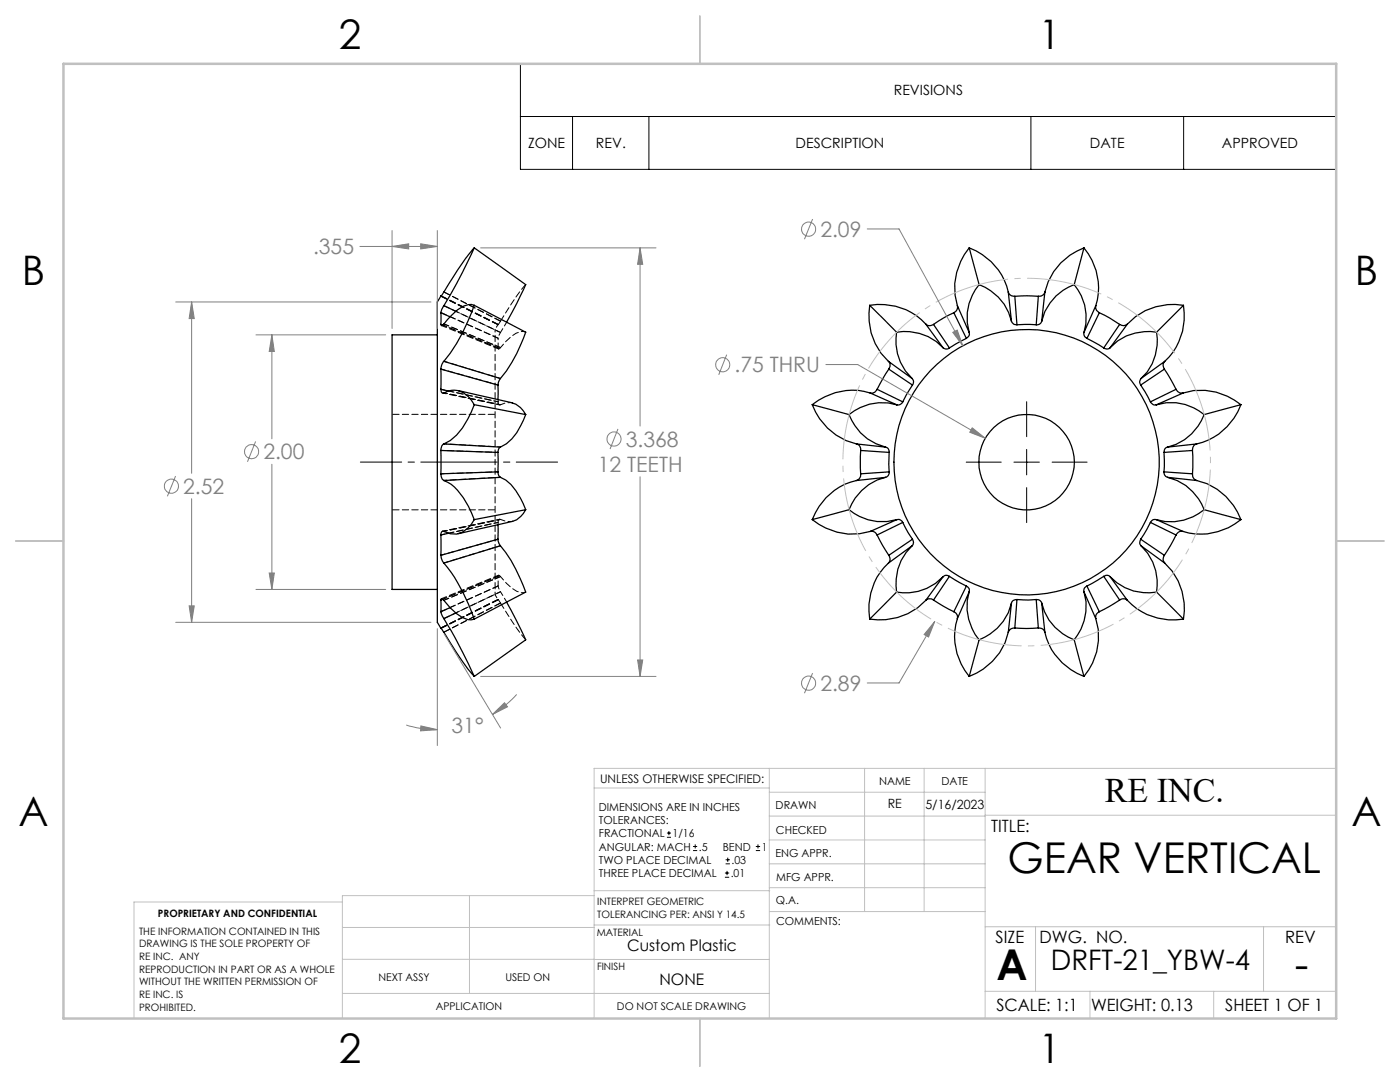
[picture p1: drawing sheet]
<svg xmlns="http://www.w3.org/2000/svg" width="279mm" height="216mm" viewBox="0 0 279 216" stroke-linecap="round" stroke-linejoin="round" font-family="sans-serif">
<g fill="none" stroke="#000" stroke-width=".25">
<path d="M88 59.1h.1M88 59v.1M88 59l-.7 1.3v63.9l.7 1.2M88 59l.1 .1M94.7 49.5l-1.9 2.2-4.8 7.4M94.7 49.5l-3.6 7.1-2.5 4.4M94.7 49.5l10.2 7.3-1.8 3.8-2 3.7M193.4 49.5l2 7.3M193.4 49.5a12.2 12.2 0 0 1 7.8 8.8M193.4 49.5a12.4 12.4 0 0 0-2.3 11.5M195.4 56.8a10.3 10.3 0 0 0-2 9.6M195.4 56.8a10.3 10.3 0 0 1 6.5 7.3"/>
<path d="M201.2 58.3l.6 .7 .7 .1M201.2 58.3l.7 5.8M202.5 59.1l2.4-.1 2.3 .1M202.5 59.1l.5 5.7M207.2 59.1l-.4 5.7M208.5 58.3l-.3 .5-.4 .3h-.6M208.5 58.3l-.6 5.8M214.4 56.8a10.2 10.2 0 0 0-6.5 7.3M214.4 56.8a10.2 10.2 0 0 1 1.9 9.6M216.3 49.5l-1.9 7.3M216.3 49.5a12.2 12.2 0 0 1 2.4 11.5M216.3 49.5a12.4 12.4 0 0 0-7.8 8.8"/>
<path d="M87.3 66.8h-9.1v50.8h9.1M88 77.7l.1 .4 .3 .4a4.2 4.2 0 0 1 5.7 1.4l.6 .9M88 62.4v2.3M88 73.7v4M88 73.7l11.4 3.1M88 77.7l1.5 .3M88 64.7l.4 .2M88 62.4l1.8 .8M88.6 61l-.6 1.4M88.6 72.1l-.5 .8-.1 .8M88.6 72.1l11.3 3.4M88.6 61l2.4 1.1"/>
<path d="M91.4 77.9l10.9 2.5M94.7 60.9a3.2 3.2 0 0 0-3.4 .9l-1.3 1.2-1.6 1.9-.3 .1-.1-.3M94.7 60.9a37.1 37.1 0 0 1-6.1 11.2M94.7 60.9l10.2 5.4-.4 1.2a28.6 28.6 0 0 1-4.6 8M99.4 76.8v2.9M99.9 75.5l-.4 .7-.1 .6M173.6 60.9l5.3 5.4M173.6 60.9a12.1 12.1 0 0 1 11.1 3.8M173.6 60.9a12.4 12.4 0 0 0 3.7 11.2M173.7 78.4a12.3 12.3 0 0 0-11.6 2.4M173.7 78.4l5.3 2.4M175 77.7l-.4 .6-.9 .1"/>
<path d="M175 77.7l5.2 2.5M177.3 72.1l.3 .6-.2 1M177.3 72.1l4.7 3.4M177.4 73.7l-2.4 4M177.4 73.7l4.7 3.1M178.9 66.3a10.3 10.3 0 0 0 3.1 9.2M178.9 66.3a10.3 10.3 0 0 1 9.3 3.1M182 75.5l.3 .6-.2 .7M182.1 76.8l-1.9 3.4M184.7 64.7l.7 .3 .9-.3M184.7 64.7l3.5 4.7M186.3 64.7l3.2 4.7"/>
<path d="M188.2 69.4l.5 .2 .8-.2M190.4 62.4l-2.1 1.1-2 1.2M190.4 62.4l2.5 5.1M191.1 61l-.1 .8-.6 .6M191.1 61l2.3 5.4M192.9 67.5l-3.4 1.9M193.4 66.4l.1 .4-.6 .7M201.9 64.1l.4 .6 .7 .1M203 64.8h3.8M207.9 64.1l-.5 .6-.6 .1M216.3 66.4l.2 .8 .4 .3M216.9 67.5l3.4 1.9"/>
<path d="M218.7 61l.1 .9 .6 .5M218.7 61l-2.4 5.4M219.4 62.4l2.1 1.1 1.9 1.2M219.4 62.4l-2.5 5.1M221.5 69.4l-.5 .2-.7-.2M223.4 64.7l-3.1 4.7M225 64.7l-.8 .3-.8-.3M225 64.7l-3.5 4.7M227.6 76.8l2 3.4M227.7 75.5l-.3 .7 .2 .6M230.8 66.3a10.4 10.4 0 0 0-9.3 3.1M230.8 66.3a10.3 10.3 0 0 1-3.1 9.2"/>
<path d="M232.4 73.7l2.3 4M232.4 73.7l-4.8 3.1M232.4 72.1l-.3 .6 .3 1M232.4 72.1l-4.7 3.4M234.7 77.7l.7 .7h.7M234.7 77.7l-5.1 2.5M236.1 78.4a12.4 12.4 0 0 1 11.6 2.4M236.1 78.4l-5.3 2.4M236.2 60.9a12.4 12.4 0 0 0-11.2 3.8M236.2 60.9l-5.4 5.4M236.2 60.9a12.4 12.4 0 0 1-3.8 11.2M88 89.9v4.6"/>
<path d="M88 94.5l.2 1 .4 .4M88 89.9l11.4 .4M88.6 95.9a7.3 7.3 0 0 1 3.9 3.4l1 1.7 1.2 2.7M88.6 88.6l-.4 .3-.2 1M88.6 88.6l11.3 .6M94.7 80.8l10.2 1.9M94.7 80.8a19.1 19.1 0 0 1-3.6 6l-1.2 1.1-1.3 .7M99.4 94.2l.2 .7 .3 .3M99.4 90.3v3.9M99.4 94.2l-11.4 .3M99.9 95.2a8.1 8.1 0 0 1 4 4.2l1 2.3M99.9 89.2l-.4 .5-.1 .6"/>
<path d="M99.9 95.2l-11.3 .7M102.3 80.4a4.3 4.3 0 0 1 2.6 2.3M104.9 82.7a14.5 14.5 0 0 1-3.8 5.8l-1.2 .7M162.1 80.8a12.5 12.5 0 0 0 8.8 7.8M162.1 80.8l7.3 1.9M169.4 82.7a10.4 10.4 0 0 0 7.3 6.5M170.9 95.9a12.2 12.2 0 0 0-8.8 7.8M170.9 88.6l.6 .3 .3 .6v.4M170.9 88.6l5.8 .6M171.8 94.5l-.1 .6-.2 .4-.6 .4M171.8 89.9v4.6M171.8 89.9l5.6 .4"/>
<path d="M176.7 95.2a10.4 10.4 0 0 0-7.3 6.5M176.7 89.2l.6 .3 .1 .8M176.7 95.2l-5.8 .7M177.4 94.2l-.1 .6-.6 .4M177.4 90.3v3.9M177.4 94.2l-5.6 .3M179 80.8a10.2 10.2 0 0 0-9.6 1.9M180.2 80.2l-.5 .5-.7 .1M229.6 80.2l.6 .6h.6M230.8 80.8a10.1 10.1 0 0 1 9.5 1.9M232.3 90.3v3.9M232.3 94.2l.1 .6 .6 .4"/>
<path d="M232.3 94.2l5.7 .3M233 89.2l-.5 .3-.2 .8M233 95.2a10.5 10.5 0 0 1 7.3 6.5M233 95.2l5.8 .7M238 94.5l.2 .9 .6 .5M238 89.9v4.6M238 89.9l-5.7 .4M238.8 95.9a12.4 12.4 0 0 1 8.9 7.8M238.8 88.6l-.6 .4-.2 .9M238.8 88.6l-5.8 .6M240.3 82.7a10.4 10.4 0 0 1-7.3 6.5M247.7 80.8l-7.4 1.9"/>
<path d="M247.7 80.8a12.2 12.2 0 0 1-8.9 7.8M88 106.8v4M88 110.8l.3 1.1 .3 .5M88 119.7l.1-.2 .4 .2a14.2 14.2 0 0 0 3.8 3.5l1.1 .4 1.3-.1M88 119.7v2.4M88.3 119.6l-.3 .1M88.6 112.4a34.7 34.7 0 0 1 6.1 11.1M89.6 106.4l-1.6 .4M94.7 103.7a5.4 5.4 0 0 1-3.6 2.9l-1.2-.1-1.6-.5-.3 .4v.4M99.4 107.6l.2 .8 .3 .5M99.4 104.7v2.9M99.4 107.6l-11.4 3.2"/>
<path d="M99.9 108.9a31.2 31.2 0 0 1 5 9.2l-10.2 5.4M99.9 108.9l-11.3 3.5M102.3 104l-10.9 2.5M104.9 101.7a4.5 4.5 0 0 1-2.6 2.3M104.9 101.7l-10.2 2M162.1 103.7a12.5 12.5 0 0 0 11.6 2.3M169.4 101.7a10.3 10.3 0 0 0 9.6 2M169.4 101.7l-7.3 2M173.7 106l.8 .2 .5 .6M175 106.8l2.4 4M177.3 112.4a12.3 12.3 0 0 0-3.7 11.1M177.4 110.8l.2 .9-.3 .7"/>
<path d="M178.9 118.1l-5.3 5.4M179 103.7l.5-.1 .7 .6M179 103.7l-5.3 2.3M180.2 104.2l1.9 3.4M180.2 104.2l-5.2 2.6M182 108.9a10.3 10.3 0 0 0-3.1 9.2M182 108.9l-4.7 3.5M182.1 107.6l.2 .6-.3 .7M182.1 107.6l-4.7 3.2M184.7 119.8a12.6 12.6 0 0 1-11.1 3.7M186.3 119.7l-.4-.2h-.6l-.6 .3M186.3 119.7l4.1 2.4"/>
<path d="M188.2 115.1a10.2 10.2 0 0 1-9.3 3M188.2 115.1l-3.5 4.7M189.5 115l3.4 1.9M189.5 115l-.8-.2-.5 .3M189.5 115l-3.2 4.7M192.9 116.9l.5 .6v.6M192.9 116.9l-2.5 5.2M193.4 118.1a10.4 10.4 0 0 0 2 9.6M193.4 118.1l-2.3 5.3M203 119.6l2.3 .1 1.5-.1M203 119.6l-.8 .2-.3 .5M203 119.6l-.5 5.7"/>
<path d="M206.8 119.6l.7 .2 .4 .5M206.8 119.6l.4 5.7M216.3 118.1a10.5 10.5 0 0 1-1.9 9.6M216.3 118.1l2.4 5.3M216.9 116.9l-.5 .4-.1 .8M216.9 116.9l2.5 5.2M220.3 115l.8-.2 .4 .3M220.3 115l-3.4 1.9M220.3 115l3.1 4.7M221.5 115.1a10.2 10.2 0 0 0 9.3 3M221.5 115.1l3.5 4.7M223.4 119.7l.6-.2h.4l.6 .3"/>
<path d="M223.4 119.7l-4 2.4M225 119.8a12.3 12.3 0 0 0 11.2 3.7M227.6 107.6l-.1 .9 .2 .4M227.6 107.6l4.8 3.2M227.7 108.9a10.3 10.3 0 0 1 3.1 9.2M227.7 108.9l4.7 3.5M229.6 104.2l-2 3.4M229.6 104.2l5.1 2.6M230.8 103.7h-.6l-.6 .5M230.8 103.7l5.3 2.3M230.8 118.1l5.4 5.4M232.4 110.8l-.3 1 .3 .6"/>
<path d="M232.4 112.4a12.3 12.3 0 0 1 3.8 11.1M234.7 106.8l-2.3 4M236.1 106l-.7 .1-.7 .7M240.3 101.7a10.3 10.3 0 0 1-9.5 2M240.3 101.7l7.4 2M247.7 103.7a12.2 12.2 0 0 1-11.6 2.3M88 122.1l.6 1.3M88 125.4v-.1l.3 .4a68 68 0 0 0 6.4 9.3M88.1 125.4h-.1M88.6 123.4a102.9 102.9 0 0 1 6.1 11.6M89.8 121.2l-1.8 .9M91 122.3l-2.4 1.1"/>
<path d="M101.1 120.2l3.8 7.5-10.2 7.3M190.4 122.1l.6 .6 .1 .7M191.1 123.4a12.2 12.2 0 0 0 2.3 11.6M195.4 127.7l-2 7.3M201.2 126.2a12.4 12.4 0 0 1-7.8 8.8M201.9 120.3a10.4 10.4 0 0 1-6.5 7.4M201.9 120.3l-.7 5.9M202.5 125.3l-.7 .2-.6 .7M202.5 125.3l2.4 .1 2.3-.1M207.2 125.3l.9 .3 .4 .6M207.9 120.3a10.4 10.4 0 0 0 6.5 7.4M207.9 120.3l.6 5.9"/>
<path d="M208.5 126.2a12.2 12.2 0 0 0 7.8 8.8M214.4 127.7l1.9 7.3M218.7 123.4a12.2 12.2 0 0 1-2.4 11.6M219.4 122.1l-.6 .5-.1 .8"/>
<circle cx="204.9" cy="92.2" r="26.5"/>
<circle cx="204.9" cy="92.2" r="9.5"/>
</g>
<path d="M88.4 78.4l11.3 2.4M88.6 78.4l11.3 2.4M99.4 64.7l-.6 1M99.9 66.3l-.5 1.2M88 89.9l11.4 .4M99.4 94.1l-11.4 .4M99.9 80.8l-11.3-2.4M88.6 106l11.3-2.4M98.8 118.7l.6 1M99.4 116.9l.5 1.2M99.7 103.6l-11.3 2.4M99.9 103.6l-11.3 2.4" fill="none" stroke="#000" stroke-width=".2" stroke-dasharray="1.3 .6" stroke-dashoffset=".6"/>
<path d="M99.9 80.8l1.1-.4h1.3M102.3 104l-1.2 .1-1.2-.5" fill="none" stroke="#000" stroke-width=".2" stroke-dasharray="1.3 .6" stroke-dashoffset=".3"/>
<g fill="none" stroke="#000" stroke-width=".2" stroke-dasharray="1.3 .6">
<path d="M88 59.1l11.4 5.7M88.6 58.3l11.3 5.8M88.3 78.4h.1M99.4 64.8l-11.4-5.7M99.4 79.7v.5M99.4 64.7v.1M99.4 64.7l-11.3-5.7M99.4 64.8h.1M99.5 69.6h.1M99.9 64.1l3.1-4.8 1.9-2.5M99.9 64.1l-11.3-5.8M88.4 106h.1"/>
<path d="M99.4 119.6v.1M99.4 104.2v.5M99.4 119.6l-11.4 5.7M99.4 119.6h.1M99.7 103.6h.1M88 125.3l11.4-5.7M88.1 125.4l11.3-5.7M88.6 126.1l11.3-5.8M99.9 120.3l-11.3 5.8M104.9 127.6l-1.8-2.2-3.2-5.1"/>
</g>
<path d="M88.6 88.6l11.3 .6M98.8 92.2v-26.5M99.9 95.2l-11.3 .7M98.8 118.7v-26.5" fill="none" stroke="#000" stroke-width=".2" stroke-dasharray="1.3 .6" stroke-dashoffset=".7"/>
<g fill="none" stroke="#000" stroke-width=".2" stroke-dasharray="1.3 .6" stroke-dashoffset=".4">
<path d="M88 73.6l11.4 3.2M88.4 64.9l11 4.5M88.6 72.1l11.3 3.4M89.6 78l9.8 2.2M99.4 69.4l.1 .2 .4-.2M99.4 64.8l.5-.7M99.9 69.4a8.2 8.2 0 0 1 4-3.2l1 .1M101.1 64.3l-1.2 2M99.4 107.6l-11.4 3.2M99.4 104.2l-9.8 2.2M99.4 115l-11 4.6M99.9 118.1l1.2 2"/>
<path d="M99.9 115l-.3-.2-.2 .2M99.9 108.9l-11.3 3.4M104.9 118.1a2.63 2.63 0 0 1-2.7-.7l-2.3-2.4M99.9 120.3l-.5-.7"/>
</g>
<path d="M99.4 67.5v1.9M99.4 115v1.9" fill="none" stroke="#000" stroke-width=".2" stroke-dasharray="1.3 .6" stroke-dashoffset="1"/>
<path d="M99.9 66.3l-8.9-4.2M99.4 80.2l.1 .5 .4 .1M99.4 80.2l-11.4-2.5M88 106.7l11.4-2.5M99.9 103.6l-.3 .1-.2 .5M91 122.3l8.9-4.2" fill="none" stroke="#000" stroke-width=".2" stroke-dasharray="1.3 .6" stroke-dashoffset=".5"/>
<path d="M88.1 64.9l11.4 4.7M88.6 64.6l11.3 4.8M99.4 69.4l-11.4-4.7M99.4 67.5l-9.6-4.3M99.9 69.4l-11.3-4.8M88 119.7l11.4-4.7M88.6 119.8l11.3-4.8M99.5 114.8l-11.4 4.7M99.9 115l-11.3 4.8M89.8 121.2l9.6-4.3" fill="none" stroke="#000" stroke-width=".2" stroke-dasharray="1.3 .6" stroke-dashoffset=".2"/>
<path d="M88 62.4l11.4 5.1M88.6 61l11.3 5.3M99.4 116.9l-11.4 5.1M99.9 118.1l-11.3 5.3" fill="none" stroke="#000" stroke-width=".2" stroke-dasharray="1.3 .6" stroke-dashoffset=".1"/>
<path d="M98.8 82.7h-20.5M78.3 101.7h20.5" fill="none" stroke="#000" stroke-width=".2" stroke-dasharray="1.3 .6" stroke-dashoffset="-.1"/>
<g fill="none" stroke="#808080" stroke-width=".2">
<path d="M71.8 49.2h15.5M78.2 46v19.5M78.2 49.2l3.4-.6v1.1zM84 48.6l3.3 .6-3.3 .5zM87.3 46v19.5M95.9 49.5h35M127.7 49.5v35.5M127.7 49.5l.6 3.2h-1.1zM162.2 43.7l-1.7 4M173.1 45.7h6.3l12.8 23.3M35.1 60.3h50.9M38.2 60.3v34.1"/>
<path d="M38.2 60.3l.6 3.3h-1.1zM51.1 66.8h25.9M54.3 66.8v20.8M54.3 66.8l.5 3.3h-1.1zM145 70.8l-1.6 4M164.8 72.7h6.4l25.4 14.8M190.1 66.3l.9-.4 1.2 3.1zM35 95l-1.6 4M38.2 99.5v24.7M51 88.1l-1.6 4M54.3 92.6v25M123.3 85.6l-1.6 4"/>
<path d="M127.7 95.1v39.9M194 85.4l2.6 2.1-3.1-1.2zM51.1 117.6h25.9M53.7 114.3h1.1l-.5 3.3zM35.1 124.2h50.9M37.7 120.9h1.1l-.6 3.3zM87.3 125.4v23.4M88.7 126.5l11.2 18.8M95.9 135h35M103.1 138.6a22.4 22.4 0 0 1-4.8 4M127.2 131.7h1.1l-.6 3.3zM162.2 134.3l-1.7 4"/>
<path d="M186.5 124l-1.2 3.1-.9-.5zM186.5 124l-7.1 12.3h-6.3M81.1 144.7a21.1 21.1 0 0 0 6.2 .9M84 144.9l3.3 .7-3.4 .2zM98.3 142.6l2.4-2.4 .6 .8z"/>
<circle cx="161.4" cy="45.7" r="1.4"/>
<circle cx="144.3" cy="72.8" r="1.41"/>
<circle cx="34.2" cy="97" r="1.41"/>
<circle cx="50.2" cy="90.1" r="1.41"/>
<circle cx="122.6" cy="87.6" r="1.41"/>
<circle cx="161.4" cy="136.3" r="1.4"/>
</g>
<g fill="none" stroke="#000" stroke-width=".2">
<path d="M103.9 12.7h162.8v21.1h-162.8zM103.9 23.2h162.8M114.3 23.2v10.6M129.5 23.2v10.6M205.7 23.2v10.6M236.2 23.2v10.6M192.8 92.2h7M202.4 92.2h5M204.9 80.2v6.9M204.9 89.7v5.1M204.9 97.3v7M210 92.2h7"/>
<path d="M133.1 167.1h.8M133.1 166.2h.8M133.5 165.8v.9M138.3 169.7h.8M138.3 168.9h.8M138.7 168.5v.8M144.7 175h.8M144.7 174.2h.8M144.8 172.4h.9M144.8 171.6h.9M145.1 173.8v.8M145.2 171.1v.9"/>
<path d="M150.8 169.7h.9M150.8 168.9h.9M151.3 168.5v.8"/>
</g>
<path d="M240 81.5a36.7 36.7 0 0 0-61.5-14.8 36.7 36.7 0 0 0 16.9 60.9 36.7 36.7 0 0 0 45.1-44.3l-.5-1.8" fill="none" stroke="#c0c0c0" stroke-width=".2" stroke-dasharray="15.2 1.3 1.3 1.3" stroke-dashoffset="6.7" stroke-linecap="butt"/>
<path d="M111.3 92.2h-39.4" fill="none" stroke="#000" stroke-width=".2" stroke-dasharray="15.2 1.3 1.3 1.3" stroke-dashoffset="7"/>
<g fill="none" stroke="#c0c0c0" stroke-width=".2">
<path d="M118.6 157.2h34.9M153.5 153.3v49.9M153.5 158.1h43.1M172.5 153.3v28.6M184.4 153.3v28.6M196.6 153.3v49.9M266.7 153.3h-148.1v49.9M68.3 180h-41.6v23.2M93.7 178.7v19.5M118.6 178.7h-50.3v24.5M118.6 177.7h35M153.5 167.6h43.1"/>
<path d="M153.5 162.8h43.1M153.5 172.4h43.1M153.5 177.1h43.1M196.6 162.7h70.1M68.3 198.2h85.2M68.3 191.4l85.2 .1M68.3 185.1h50.3M118.6 184.6h35M153.6 181.9h43M196.6 197.8h70.1M196.6 184.9h70.1M206.7 184.9v12.9"/>
<path d="M217.5 197.8v5.4M242.2 197.8v5.4M252.2 184.9v12.9"/>
</g>
<path d="M139.7 3.2v9.5M3.1 107.9h9.6M266.7 107.9h9.5M139.7 203.2v9.6" fill="none" stroke="#c0c0c0" stroke-width=".25"/>
<path d="M12.7 12.7h254v190.5h-254z" fill="none" stroke="#c0c0c0" stroke-width=".5"/>
<g fill="#808080">
<path d="M186.5 124l-1.2 3.1-.9-.5z"/>
<path d="M54.3 66.8l.5 3.3h-1.1zM53.7 114.3h1.1l-.5 3.3zM38.2 60.3l.6 3.3h-1.1zM37.7 120.9h1.1l-.6 3.3zM127.7 49.5l.6 3.2h-1.1zM127.2 131.7h1.1l-.6 3.3zM84 48.6l3.3 .6-3.3 .5zM78.2 49.2l3.4-.6v1.1zM84 144.9l3.3 .7-3.4 .2zM98.3 142.6l2.4-2.4 .6 .8zM190.1 66.3l2.1 2.7-1.2-3.1zM194 85.4l-.5 .9 3.1 1.2z"/>
</g>
<g font-size="8.5">
<text x="201.1" y="174.2">GEAR VERTICAL</text>
<text x="198.9" y="195.5">A</text>
<text x="258.4" y="195.4">-</text>
</g>
<g font-size="8.1">
<text x="67.6" y="9.7">2</text>
<text x="207.3" y="9.7">1</text>
<text x="4.4" y="57">B</text>
<text x="270.4" y="57">B</text>
<text x="3.7" y="164.9">A</text>
<text x="269.7" y="164.9">A</text>
<text x="67.6" y="212.2">2</text>
<text x="207.3" y="212.2">1</text>
</g>
<text font-size="6.9" x="220.5" y="160.1">RE INC.</text>
<text font-size="5.6" x="209.7" y="193.5">DRFT-21_YBW-4</text>
<g font-size="4.2" fill="#808080">
<text x="163.7" y="47.3">2.09</text>
<text x="62.5" y="50.8">.355</text>
<text x="146.6" y="74.3">.75 THRU</text>
<text x="124.9" y="89.1">3.368</text>
<text x="52.6" y="91.7">2.00</text>
<text x="119.3" y="94.2">12 TEETH</text>
<text x="36.6" y="98.5">2.52</text>
<text x="163.7" y="137.9">2.89</text>
<text x="90.1" y="146.3">31°</text>
</g>
<g font-size="3.4">
<text x="197.8" y="166">TITLE:</text>
<text x="198.7" y="188.1">SIZE</text>
<text x="207.5" y="188.1">DWG. NO.</text>
<text x="256.5" y="188.2">REV</text>
<text x="198.8" y="201.7">SCALE: 1:1</text>
<text x="217.7" y="201.8">WEIGHT: 0.13</text>
<text x="244.5" y="201.7">SHEET 1 OF 1</text>
</g>
<g font-size="3.2">
<text x="125.2" y="189.8">Custom Plastic</text>
<text x="131.6" y="196.6">NONE</text>
</g>
<g font-size="2.8">
<text x="178.4" y="19">REVISIONS</text>
<text x="105.4" y="29.6">ZONE</text>
<text x="118.9" y="29.6">REV.</text>
<text x="158.8" y="29.6">DESCRIPTION</text>
<text x="217.5" y="29.6">DATE</text>
<text x="243.9" y="29.6">APPROVED</text>
</g>
<g font-size="2.5">
<text x="177.2" y="161.3">RE</text>
<text x="184.7" y="161.4">5/16/2023</text>
</g>
<text font-size="2.4" x="119.8" y="156.2">UNLESS OTHERWISE SPECIFIED:</text>
<g font-size="2.2">
<text x="119.5" y="161.8">DIMENSIONS ARE IN INCHES</text>
<text x="154.8" y="161.4">DRAWN</text>
<text x="175.4" y="156.6">NAME</text>
<text x="187.9" y="156.7">DATE</text>
<text x="119.5" y="164.4">TOLERANCES:</text>
<text x="119.5" y="167.1">FRACTIONAL</text>
<text x="134.2" y="167.1">1/16</text>
<text x="154.9" y="166.3">CHECKED</text>
<text x="119.5" y="172.4">TWO PLACE DECIMAL</text>
<text x="119.5" y="169.7">ANGULAR: MACH</text>
<text x="139.5" y="169.7">.5</text>
<text x="144.2" y="169.7">BEND</text>
<text x="146" y="172.4">.03</text>
<text x="152" y="169.7">1</text>
<text x="154.8" y="171">ENG APPR.</text>
<text x="119.5" y="175">THREE PLACE DECIMAL</text>
<text x="145.8" y="175">.01</text>
<text x="154.9" y="175.7">MFG APPR.</text>
<text x="154.9" y="180.4">Q.A.</text>
<text x="154.9" y="184.6">COMMENTS:</text>
</g>
<g font-size="2.1">
<text x="75.5" y="195.7">NEXT ASSY</text>
<text x="100.9" y="195.7">USED ON</text>
<text x="86.9" y="201.5">APPLICATION</text>
<text x="123.1" y="201.6">DO NOT SCALE DRAWING</text>
</g>
<g font-size="2">
<text x="31.5" y="182.9">PROPRIETARY AND CONFIDENTIAL</text>
<text x="119.2" y="180.6">INTERPRET GEOMETRIC</text>
<text x="119.2" y="183.1">TOLERANCING PER: ANSI Y 14.5</text>
<text x="27.8" y="186.5">THE INFORMATION CONTAINED IN THIS</text>
<text x="27.8" y="189">DRAWING IS THE SOLE PROPERTY OF</text>
<text x="27.8" y="191.6">RE INC. ANY</text>
<text x="119.1" y="186.7">MATERIAL</text>
<text x="27.8" y="194.1">REPRODUCTION IN PART OR AS A WHOLE</text>
<text x="27.8" y="196.6">WITHOUT THE WRITTEN PERMISSION OF</text>
<text x="119.1" y="193.5">FINISH</text>
<text x="27.8" y="199.1">RE INC. IS</text>
<text x="27.8" y="201.7">PROHIBITED.</text>
</g>
</svg>
